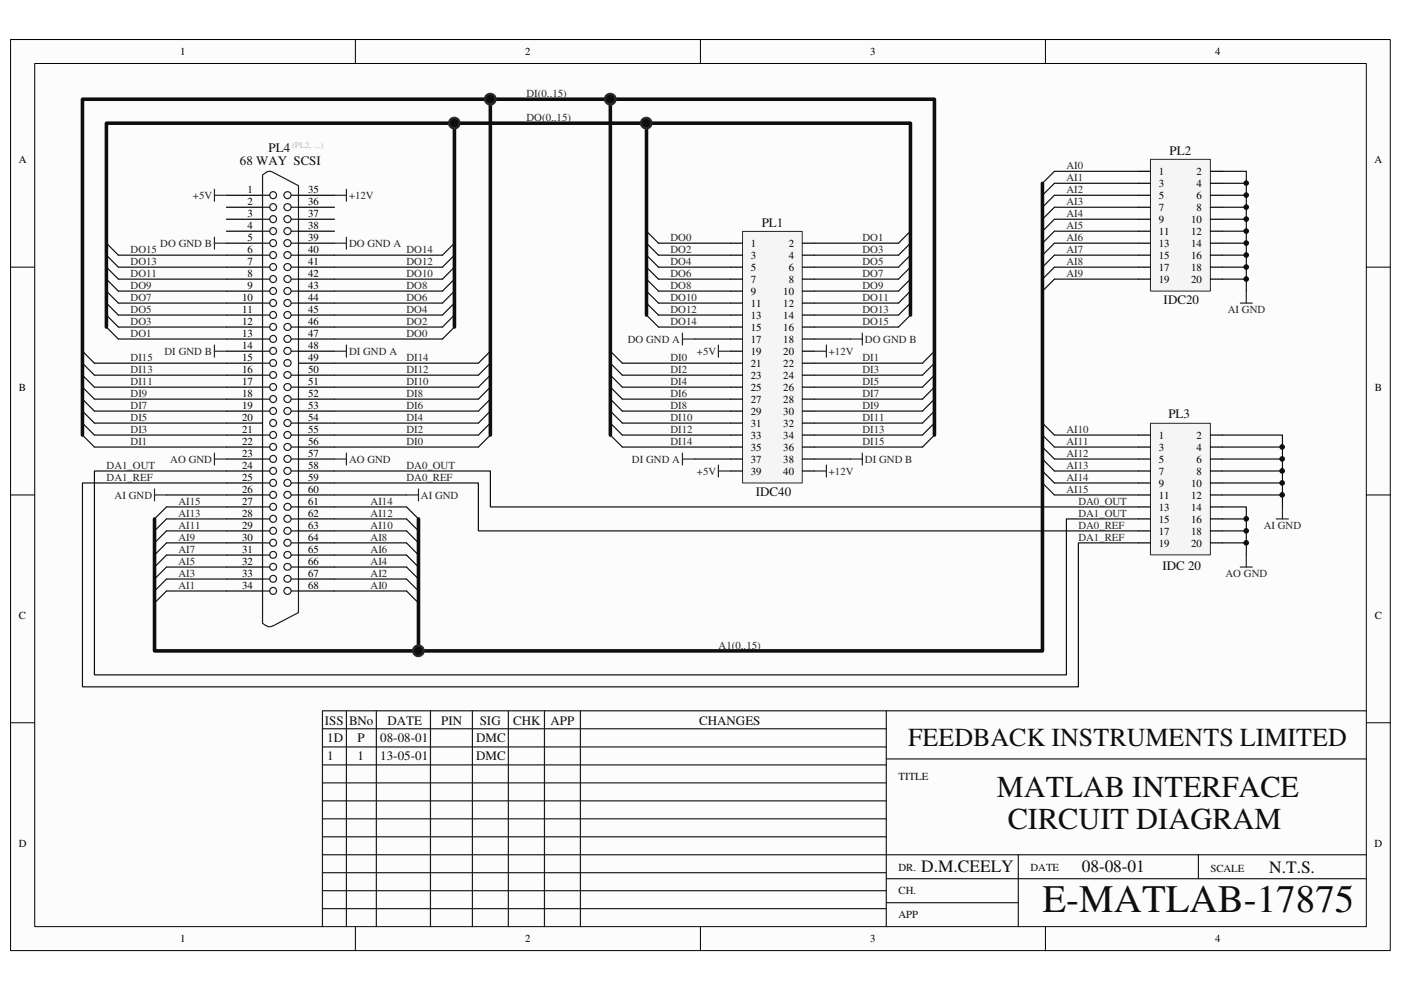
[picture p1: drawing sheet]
<svg xmlns="http://www.w3.org/2000/svg" width="297mm" height="210mm" viewBox="0 0 297 210" stroke-linecap="round" stroke-linejoin="round" font-family="sans-serif">
<path d="M2.3 8.4h292.5v193.1h-292.5z" fill="#fcfcfc"/>
<path d="M2.2 8.4h292.6v193.1h-292.6z" fill="none" stroke="#000" stroke-width=".21"/>
<path d="M7.4 13.5h282.3v183h-282.3z" fill="#fcfcfc"/>
<g fill="none" stroke="#000" stroke-width=".21">
<path d="M7.4 13.5h282.3v183h-282.3zM75.3 8.3v5.1M148.5 8.3v5.1M221.7 8.3v5.1M2.2 56.6h5.1M289.7 56.6h5.1M2.2 104.9h5.1M289.7 104.9h5.1M2.2 153.2h5.1M289.7 153.2h5.1M75.3 196.5v5.1M148.5 196.5v5.1"/>
<path d="M221.7 196.5v5.1"/>
</g>
<g fill="none" stroke="#1c1c1c" stroke-width=".25">
<path d="M56.4 36.5l.7-.2 .6 .1 5.6 3v90.5l-5.3 2.8M56.4 36.6l-.7 .5v95.1l.7 .5M55.7 59.2h1.5M55.7 56.6h1.5M55.7 54.1h1.5M55.7 51.6h1.5M55.7 49h1.5M55.7 46.5h1.5M55.7 43.9h1.5M55.7 41.4h1.5M61.8 59.2h1.5M61.8 56.6h1.5"/>
<path d="M61.8 54.1h1.5M61.8 51.6h1.5M61.8 49h1.5M61.8 46.5h1.5M61.8 43.9h1.5M61.8 41.4h1.5M55.7 79.5h1.5M55.7 77h1.5M55.7 74.5h1.5M55.7 71.9h1.5M55.7 69.3h1.5M55.7 66.8h1.5"/>
<path d="M55.7 64.3h1.5M55.7 61.7h1.5M61.8 79.5h1.5M61.8 74.5h1.5M61.8 71.9h1.5M61.8 69.3h1.5M61.8 66.8h1.5M61.8 64.3h1.5M61.8 61.7h1.5M55.7 87.2h1.5M55.7 84.6h1.5M55.7 82.1h1.5"/>
<path d="M55.7 99.9h1.5M55.7 97.3h1.5M55.7 94.8h1.5M55.7 92.2h1.5M61.8 87.2h1.5M61.8 84.6h1.5M61.8 82.1h1.5M61.8 99.9h1.5M61.8 97.3h1.5M61.8 94.8h1.5M61.8 92.2h1.5M61.8 89.7h1.5"/>
<path d="M55.7 117.7h1.5M55.7 115.1h1.5M55.7 112.6h1.5M55.7 110h1.5M55.7 107.5h1.5M55.7 104.9h1.5M55.7 102.4h1.5M61.8 117.7h1.5M61.8 115.1h1.5M61.8 112.6h1.5M61.8 110h1.5M61.8 107.5h1.5"/>
<path d="M61.8 104.9h1.5M61.8 102.4h1.5M55.7 125.3h1.5M55.7 122.8h1.5M55.7 120.2h1.5M56.4 132.6l.7 .3 .8-.3M61.8 125.3h1.5M61.8 122.8h1.5M61.8 120.2h1.5M68.4 158.4h119.5M68.4 154.5h119.5M73.4 150.7v45.8"/>
<path d="M79.8 150.7v45.8M91.3 150.7v45.8M100.2 150.7v45.8M107.8 150.7v45.8M115.4 150.7v45.8M123.1 150.7v45.8M187.9 150.7h-119.5v45.8M289.7 150.7h-101.8v45.8M68.4 177.4h119.5M68.4 173.6h119.5M68.4 169.8h119.5M68.4 166h119.5"/>
<path d="M68.4 162.2h119.5M187.9 160.9h101.8M68.4 181.2h221.3M68.4 185h119.5M68.4 188.8h119.5M68.4 192.7h119.5M187.9 186.3h101.8M187.9 191.4h28M215.9 181.2v15.3M254.1 181.2v5.1"/>
<circle cx="57.9" cy="59.2" r=".73"/>
<circle cx="57.9" cy="41.4" r=".73"/>
<circle cx="57.9" cy="46.5" r=".73"/>
<circle cx="57.9" cy="43.9" r=".73"/>
<circle cx="57.9" cy="51.5" r=".73"/>
<circle cx="57.9" cy="54.1" r=".73"/>
<circle cx="57.9" cy="49" r=".73"/>
<circle cx="57.9" cy="56.6" r=".73"/>
<circle cx="61" cy="59.2" r=".75"/>
<circle cx="61" cy="51.5" r=".75"/>
<circle cx="61" cy="56.6" r=".75"/>
<circle cx="61" cy="49" r=".75"/>
<circle cx="61" cy="41.4" r=".75"/>
<circle cx="61" cy="46.5" r=".75"/>
<circle cx="61" cy="43.9" r=".75"/>
<circle cx="61" cy="54.1" r=".75"/>
<circle cx="57.9" cy="74.4" r=".74"/>
<circle cx="57.9" cy="64.2" r=".73"/>
<circle cx="57.9" cy="66.8" r=".73"/>
<circle cx="57.9" cy="69.3" r=".73"/>
<circle cx="57.9" cy="71.9" r=".73"/>
<circle cx="57.9" cy="61.7" r=".73"/>
<circle cx="57.9" cy="77" r=".73"/>
<circle cx="57.9" cy="79.5" r=".73"/>
<circle cx="61" cy="74.4" r=".76"/>
<circle cx="61" cy="61.7" r=".75"/>
<circle cx="61" cy="71.9" r=".75"/>
<circle cx="61" cy="64.2" r=".75"/>
<circle cx="61" cy="69.3" r=".75"/>
<circle cx="61" cy="66.8" r=".75"/>
<circle cx="61" cy="79.5" r=".75"/>
<circle cx="61" cy="77" r=".75"/>
<circle cx="57.9" cy="82.1" r=".73"/>
<circle cx="57.9" cy="87.1" r=".73"/>
<circle cx="57.9" cy="92.2" r=".73"/>
<circle cx="57.9" cy="97.3" r=".73"/>
<circle cx="57.9" cy="84.6" r=".73"/>
<circle cx="57.9" cy="94.8" r=".73"/>
<circle cx="57.9" cy="89.7" r=".73"/>
<circle cx="57.9" cy="99.8" r=".73"/>
<circle cx="61" cy="82.1" r=".75"/>
<circle cx="61" cy="99.8" r=".75"/>
<circle cx="61" cy="87.1" r=".75"/>
<circle cx="61" cy="89.7" r=".75"/>
<circle cx="61" cy="97.3" r=".75"/>
<circle cx="61" cy="92.2" r=".75"/>
<circle cx="61" cy="84.6" r=".75"/>
<circle cx="61" cy="94.8" r=".75"/>
<circle cx="57.9" cy="110" r=".73"/>
<circle cx="57.9" cy="102.4" r=".73"/>
<circle cx="57.9" cy="104.9" r=".73"/>
<circle cx="57.9" cy="107.5" r=".73"/>
<circle cx="57.9" cy="115.1" r=".73"/>
<circle cx="57.9" cy="112.5" r=".73"/>
<circle cx="57.9" cy="117.6" r=".73"/>
<circle cx="61" cy="115.1" r=".75"/>
<circle cx="61" cy="112.6" r=".75"/>
<circle cx="61" cy="110" r=".75"/>
<circle cx="61" cy="104.9" r=".75"/>
<circle cx="61" cy="102.4" r=".75"/>
<circle cx="61" cy="107.5" r=".75"/>
<circle cx="61" cy="117.7" r=".75"/>
<circle cx="57.9" cy="125.3" r=".73"/>
<circle cx="57.9" cy="122.7" r=".73"/>
<circle cx="57.9" cy="120.2" r=".73"/>
<circle cx="61" cy="125.3" r=".75"/>
<circle cx="61" cy="122.7" r=".75"/>
<circle cx="61" cy="120.2" r=".75"/>
</g>
<g fill="none" stroke="#000" stroke-width=".25">
<path d="M48 41.4h7.7M48 43.9h7.7M48 46.5h7.7M48 49h7.7M48 51.6h7.7M48 54.1h7.7M48 56.6h7.7M48 59.2h7.7M63.3 41.4h7.6M63.3 43.9h7.6M63.3 46.5h7.6M63.3 49h7.6"/>
<path d="M63.3 51.6h7.6M63.3 54.1h7.6M63.3 56.6h7.6M63.3 59.2h7.6M48 61.7h7.7M48 64.3h7.7M48 66.8h7.7M48 69.3h7.7M48 71.9h7.7M48 74.5h7.7M48 77h7.7M48 79.5h7.7"/>
<path d="M63.3 61.7h7.6M63.3 64.3h7.6M63.3 66.8h7.6M63.3 69.3h7.6M63.3 71.9h7.6M63.3 74.5h7.6M63.3 77h7.6M63.3 79.5h7.6M48 82.1h7.7M48 84.6h7.7M48 87.2h7.7M48 89.7h7.7"/>
<path d="M48 92.2h7.7M48 94.8h7.7M48 97.3h7.7M48 99.9h7.7M63.3 82.1h7.6M63.3 84.6h7.6M63.3 87.2h7.6M63.3 89.7h7.6M63.3 92.2h7.6M63.3 94.8h7.6M63.3 97.3h7.6M63.3 99.9h7.6"/>
<path d="M48 102.4h7.7M48 104.9h7.7M48 107.5h7.7M48 110h7.7M48 112.6h7.7M48 115.1h7.7M48 117.7h7.7M63.3 102.4h7.6M63.3 104.9h7.6M63.3 107.5h7.6M63.3 110h7.6M63.3 112.6h7.6"/>
<path d="M63.3 115.1h7.6M63.3 117.7h7.6M48 120.2h7.7M48 122.8h7.7M48 125.3h7.7M63.3 120.2h7.6M63.3 122.8h7.6M63.3 125.3h7.6"/>
</g>
<path d="M157.5 49.1h12.6v53.3h-12.6z" fill="#f5f5f5"/>
<path d="M157.4 49.1h12.7v53.3h-12.7z" fill="none" stroke="#262626" stroke-width=".21"/>
<g fill="none" stroke="#000" stroke-width=".25">
<path d="M154.9 51.6h2.5M154.9 54.1h2.5M154.9 56.6h2.5M154.9 59.2h2.5M170.1 51.6h2.6M170.1 54.1h2.6M170.1 56.6h2.6M170.1 59.2h2.6M154.9 61.7h2.5M154.9 64.3h2.5M154.9 66.8h2.5M154.9 69.3h2.5"/>
<path d="M154.9 71.9h2.5M154.9 74.5h2.5M154.9 77h2.5M154.9 79.5h2.5M170.1 61.7h2.6M170.1 64.3h2.6M170.1 66.8h2.6M170.1 69.3h2.6M170.1 71.9h2.6M170.1 74.5h2.6M170.1 77h2.6M170.1 79.5h2.6"/>
<path d="M154.9 82.1h2.5M154.9 84.6h2.5M154.9 87.2h2.5M154.9 89.7h2.5M154.9 92.2h2.5M154.9 94.8h2.5M154.9 97.3h2.5M154.9 99.9h2.5M170.1 82.1h2.6M170.1 84.6h2.6M170.1 87.2h2.6M170.1 89.7h2.6"/>
<path d="M170.1 92.2h2.6M170.1 94.8h2.6M170.1 97.3h2.6M170.1 99.9h2.6"/>
</g>
<path d="M244 89.8h12.6v27.8h-12.6z" fill="#f5f5f5"/>
<path d="M243.9 89.7h12.7v27.9h-12.7z" fill="none" stroke="#262626" stroke-width=".21"/>
<g fill="none" stroke="#000" stroke-width=".25">
<path d="M241.3 92.2h2.6M241.3 94.8h2.6M241.3 97.3h2.6M241.3 99.9h2.6M256.6 92.2h2.6M256.6 94.8h2.6M256.6 97.3h2.6M256.6 99.9h2.6M241.3 102.4h2.6M241.3 104.9h2.6M241.3 107.5h2.6M241.3 110h2.6"/>
<path d="M241.3 112.6h2.6M241.3 115.1h2.6M256.6 102.4h2.6M256.6 104.9h2.6M256.6 107.5h2.6M256.6 110h2.6M256.6 112.6h2.6M256.6 115.1h2.6"/>
</g>
<path d="M244 33.8h12.6v27.9h-12.6z" fill="#f5f5f5"/>
<path d="M243.9 33.8h12.7v27.9h-12.7z" fill="none" stroke="#262626" stroke-width=".21"/>
<g fill="none" stroke="#000" stroke-width=".25">
<path d="M241.3 36.3h2.6M241.3 38.9h2.6M256.6 36.3h2.6M256.6 38.9h2.6M241.3 41.4h2.6M241.3 43.9h2.6M241.3 46.5h2.6M241.3 49h2.6M241.3 51.6h2.6M241.3 54.1h2.6M241.3 56.6h2.6M241.3 59.2h2.6"/>
<path d="M256.6 41.4h2.6M256.6 43.9h2.6M256.6 46.5h2.6M256.6 49h2.6M256.6 51.6h2.6M256.6 54.1h2.6M256.6 56.6h2.6M256.6 59.2h2.6"/>
</g>
<g fill="none" stroke="#0e0e0e" stroke-width=".25">
<path d="M137.1 49l2.5 2.6h15.3M137.1 51.6l2.5 2.5h15.3M137.1 54.1l2.5 2.5h15.3M137.1 56.6l2.5 2.6h15.3M137.1 59.2l2.5 2.5h15.3M193 49l-2.5 2.6h-17.8M193 51.6l-2.5 2.5h-17.8M193 54.1l-2.5 2.5h-17.8M193 56.6l-2.5 2.6h-17.8M193 59.2l-2.5 2.5h-17.8M129.4 74.5l2.5 2.5h23M129.4 77l2.5 2.5h23"/>
<path d="M129.4 79.5l2.5 2.6h23M137.1 61.7l2.5 2.6h15.3M137.1 64.3l2.5 2.5h15.3M137.1 66.8l2.5 2.5h15.3M147.2 71.9h7.7M172.7 71.9h7.6M172.7 77h22.9M172.7 79.5h22.9M193 61.7l-2.5 2.6h-17.8M193 64.3l-2.5 2.5h-17.8M193 66.8l-2.5 2.5h-17.8M129.4 82.1l2.5 2.5h23"/>
<path d="M129.4 84.6l2.5 2.6h23M129.4 87.2l2.5 2.5h23M129.4 89.7l2.5 2.5h23M129.4 92.2l2.5 2.6h23M147.2 97.3h7.7M172.7 82.1h22.9M172.7 84.6h22.9M172.7 87.2h22.9M172.7 89.7h22.9M172.7 92.2h22.9M172.7 94.8h22.9M172.7 97.3h7.6"/>
</g>
<g fill="none" stroke="#262626" stroke-width=".25">
<path d="M144.7 70.6v2.6M144.7 71.9h2.5M152.3 73.2v2.5M152.3 74.5h2.6M172.7 74.5h2.5M175.2 73.2v2.5M180.3 71.9h2.5M182.8 70.6v2.6M144.7 96.1v2.5M144.7 97.3h2.5M152.3 98.6v2.5M152.3 99.9h2.6"/>
<path d="M172.7 99.9h2.5M175.2 98.6v2.5M180.3 97.3h2.5M182.8 96.1v2.5"/>
</g>
<path d="M137.1 26.1v40.7" fill="none" stroke="#0e0e0e" stroke-width=".76"/>
<circle cx="137" cy="26.1" r=".74" fill="#0e0e0e"/>
<circle cx="137" cy="26.1" r=".74" fill="none" stroke="#0e0e0e" stroke-width=".21"/>
<g fill="none" stroke="#0e0e0e" stroke-width=".25">
<path d="M241.3 36.3h-17.7l-2.6 2.6M241.3 38.9h-17.7l-2.6 2.5M259.2 36.3h5v25.4M259.2 38.9h5M241.3 41.4h-17.7l-2.6 2.5M241.3 43.9h-17.7l-2.6 2.6M241.3 46.5h-17.7l-2.6 2.5M241.3 49h-17.7l-2.6 2.6M241.3 51.6h-17.7l-2.6 2.5M241.3 54.1h-17.7l-2.6 2.5M241.3 56.6h-17.7l-2.6 2.6M241.3 59.2h-17.7l-2.6 2.5"/>
<path d="M223.6 92.2h17.7M223.6 94.8h17.7M223.6 97.3h17.7M223.6 99.9h17.7M223.6 102.4h17.7M223.6 104.9h17.7"/>
</g>
<g fill="none" stroke="#262626" stroke-width=".25">
<path d="M45.5 51.6h2.5M45.5 40.1v2.6M45.5 50.3v2.5M45.5 41.4h2.5M70.9 51.6h2.5M70.9 41.4h2.5M73.4 40.1v2.6M73.4 50.3v2.5M45.5 73.2v2.5M45.5 74.5h2.5M70.9 74.5h2.5M73.4 73.2v2.5"/>
<path d="M263 64.3h2.5M264.2 61.7v2.6"/>
</g>
<circle cx="264.2" cy="38.8" r=".48" fill="#0e0e0e"/>
<circle cx="264.2" cy="38.8" r=".48" fill="none" stroke="#0e0e0e" stroke-width=".21"/>
<path d="M259.2 41.4h5" fill="none" stroke="#0e0e0e" stroke-width=".25"/>
<circle cx="264.2" cy="41.4" r=".48" fill="#0e0e0e"/>
<circle cx="264.2" cy="41.4" r=".48" fill="none" stroke="#0e0e0e" stroke-width=".21"/>
<path d="M259.2 43.9h5" fill="none" stroke="#0e0e0e" stroke-width=".25"/>
<circle cx="264.2" cy="43.9" r=".48" fill="#0e0e0e"/>
<circle cx="264.2" cy="43.9" r=".48" fill="none" stroke="#0e0e0e" stroke-width=".21"/>
<path d="M259.2 46.5h5" fill="none" stroke="#0e0e0e" stroke-width=".25"/>
<circle cx="264.2" cy="46.5" r=".49" fill="#0e0e0e"/>
<circle cx="264.2" cy="46.5" r=".49" fill="none" stroke="#0e0e0e" stroke-width=".21"/>
<path d="M259.2 49h5" fill="none" stroke="#0e0e0e" stroke-width=".25"/>
<circle cx="264.2" cy="49" r=".49" fill="#0e0e0e"/>
<circle cx="264.2" cy="49" r=".49" fill="none" stroke="#0e0e0e" stroke-width=".21"/>
<path d="M259.2 51.6h5" fill="none" stroke="#0e0e0e" stroke-width=".25"/>
<circle cx="264.2" cy="51.5" r=".49" fill="#0e0e0e"/>
<circle cx="264.2" cy="51.5" r=".49" fill="none" stroke="#0e0e0e" stroke-width=".21"/>
<path d="M259.2 54.1h5" fill="none" stroke="#0e0e0e" stroke-width=".25"/>
<circle cx="264.2" cy="54.1" r=".49" fill="#0e0e0e"/>
<circle cx="264.2" cy="54.1" r=".49" fill="none" stroke="#0e0e0e" stroke-width=".21"/>
<path d="M259.2 56.6h5" fill="none" stroke="#0e0e0e" stroke-width=".25"/>
<circle cx="264.2" cy="56.6" r=".49" fill="#0e0e0e"/>
<circle cx="264.2" cy="56.6" r=".49" fill="none" stroke="#0e0e0e" stroke-width=".21"/>
<path d="M259.2 59.2h5" fill="none" stroke="#0e0e0e" stroke-width=".25"/>
<circle cx="264.2" cy="59.2" r=".49" fill="#0e0e0e"/>
<circle cx="264.2" cy="59.2" r=".49" fill="none" stroke="#0e0e0e" stroke-width=".21"/>
<path d="M259.2 107.5h5v10.2M259.2 115.1h5" fill="none" stroke="#0e0e0e" stroke-width=".25"/>
<path d="M264.2 117.7v2.5M263 120.2h2.5" fill="none" stroke="#262626" stroke-width=".25"/>
<circle cx="264.2" cy="115.1" r=".48" fill="#0e0e0e"/>
<circle cx="264.2" cy="115.1" r=".48" fill="none" stroke="#0e0e0e" stroke-width=".21"/>
<path d="M259.2 94.8h12.7" fill="none" stroke="#0e0e0e" stroke-width=".25"/>
<circle cx="271.8" cy="94.8" r=".49" fill="#0e0e0e"/>
<circle cx="271.8" cy="94.8" r=".49" fill="none" stroke="#0e0e0e" stroke-width=".21"/>
<path d="M259.2 97.3h12.7" fill="none" stroke="#0e0e0e" stroke-width=".25"/>
<circle cx="271.8" cy="97.3" r=".49" fill="#0e0e0e"/>
<circle cx="271.8" cy="97.3" r=".49" fill="none" stroke="#0e0e0e" stroke-width=".21"/>
<path d="M259.2 99.9h12.7" fill="none" stroke="#0e0e0e" stroke-width=".25"/>
<circle cx="271.8" cy="99.8" r=".49" fill="#0e0e0e"/>
<circle cx="271.8" cy="99.8" r=".49" fill="none" stroke="#0e0e0e" stroke-width=".21"/>
<path d="M259.2 102.4h12.7" fill="none" stroke="#0e0e0e" stroke-width=".25"/>
<circle cx="271.8" cy="102.4" r=".49" fill="#0e0e0e"/>
<circle cx="271.8" cy="102.4" r=".49" fill="none" stroke="#0e0e0e" stroke-width=".21"/>
<path d="M259.2 104.9h12.7" fill="none" stroke="#0e0e0e" stroke-width=".25"/>
<circle cx="271.8" cy="104.9" r=".49" fill="#0e0e0e"/>
<circle cx="271.8" cy="104.9" r=".49" fill="none" stroke="#0e0e0e" stroke-width=".21"/>
<path d="M259.2 110h5" fill="none" stroke="#0e0e0e" stroke-width=".25"/>
<circle cx="264.2" cy="110" r=".49" fill="#0e0e0e"/>
<circle cx="264.2" cy="110" r=".49" fill="none" stroke="#0e0e0e" stroke-width=".21"/>
<path d="M259.2 112.6h5" fill="none" stroke="#0e0e0e" stroke-width=".25"/>
<circle cx="264.2" cy="112.5" r=".48" fill="#0e0e0e"/>
<circle cx="264.2" cy="112.5" r=".48" fill="none" stroke="#0e0e0e" stroke-width=".21"/>
<g fill="none" stroke="#0e0e0e" stroke-width=".25">
<path d="M22.6 51.6l2.5 2.5h22.9M22.6 54.1l2.5 2.5h22.9M22.6 56.6l2.5 2.6h22.9M22.6 59.2l2.5 2.5h22.9M96.3 51.6l-2.5 2.5h-22.9M96.3 54.1l-2.5 2.5h-22.9M96.3 56.6l-2.5 2.6h-22.9M96.3 59.2l-2.5 2.5h-22.9M17.5 74.5l2.5 2.5h28M17.5 77l2.5 2.5h28M17.5 79.5l2.5 2.6h28M22.6 61.7l2.5 2.6h22.9"/>
<path d="M22.6 64.3l2.5 2.5h22.9M22.6 66.8l2.5 2.5h22.9M22.6 69.3l2.5 2.6h22.9M96.3 61.7l-2.5 2.6h-22.9M96.3 64.3l-2.5 2.5h-22.9M96.3 66.8l-2.5 2.5h-22.9M96.3 69.3l-2.5 2.6h-22.9M104 74.5l-2.6 2.5h-30.5M104 77l-2.6 2.5h-30.5M104 79.5l-2.6 2.6h-30.5M17.5 82.1l2.5 2.5h28M17.5 84.6l2.5 2.6h28"/>
<path d="M17.5 87.2l2.5 2.5h28M17.5 89.7l2.5 2.5h28M17.5 92.2l2.5 2.6h28M104 82.1l-2.6 2.5h-30.5M104 84.6l-2.6 2.6h-30.5M104 87.2l-2.6 2.5h-30.5M104 89.7l-2.6 2.5h-30.5M104 92.2l-2.6 2.6h-30.5M221 89.7l2.6 2.5M221 92.2l2.6 2.6M221 94.8l2.6 2.5M221 97.3l2.6 2.6"/>
<path d="M221 99.9l2.6 2.5M221 102.4l2.6 2.5"/>
</g>
<path d="M45.5 97.3h2.5M45.5 96.1v2.5M70.9 97.3h2.5M73.4 96.1v2.5" fill="none" stroke="#262626" stroke-width=".25"/>
<path d="M96.3 26.1v43.2" fill="none" stroke="#0e0e0e" stroke-width=".76"/>
<circle cx="96.3" cy="26.1" r=".75" fill="#0e0e0e"/>
<circle cx="96.3" cy="26.1" r=".75" fill="none" stroke="#0e0e0e" stroke-width=".21"/>
<path d="M193 66.8v-40.7h-170.4v43.2" fill="none" stroke="#0e0e0e" stroke-width=".76"/>
<circle cx="96.3" cy="26.1" r="1.25" fill="#262626"/>
<circle cx="96.3" cy="26.1" r="1.25" fill="none" stroke="#262626" stroke-width=".21"/>
<circle cx="96.3" cy="26.1" r=".75" fill="#0e0e0e"/>
<circle cx="96.3" cy="26.1" r=".75" fill="none" stroke="#0e0e0e" stroke-width=".21"/>
<circle cx="137" cy="26.1" r="1.24" fill="#262626"/>
<circle cx="137" cy="26.1" r="1.24" fill="none" stroke="#262626" stroke-width=".21"/>
<circle cx="137" cy="26.1" r=".74" fill="#0e0e0e"/>
<circle cx="137" cy="26.1" r=".74" fill="none" stroke="#0e0e0e" stroke-width=".21"/>
<path d="M104 21v71.2M221 38.9v99.1h-188.2v-28M17.5 92.2v-71.2h180.6v71.2" fill="none" stroke="#0e0e0e" stroke-width=".76"/>
<path d="M198.1 74.5l-2.5 2.5M198.1 77l-2.5 2.5M198.1 79.5l-2.5 2.6M198.1 82.1l-2.5 2.5M198.1 84.6l-2.5 2.6M198.1 87.2l-2.5 2.5M198.1 89.7l-2.5 2.5M198.1 92.2l-2.5 2.6" fill="none" stroke="#0e0e0e" stroke-width=".25"/>
<circle cx="103.9" cy="21" r=".74" fill="#0e0e0e"/>
<circle cx="103.9" cy="21" r=".74" fill="none" stroke="#0e0e0e" stroke-width=".21"/>
<circle cx="103.9" cy="21" r="1.25" fill="#262626"/>
<circle cx="103.9" cy="21" r="1.25" fill="none" stroke="#262626" stroke-width=".21"/>
<circle cx="103.9" cy="21" r=".74" fill="#0e0e0e"/>
<circle cx="103.9" cy="21" r=".74" fill="none" stroke="#0e0e0e" stroke-width=".21"/>
<path d="M129.4 21v71.2" fill="none" stroke="#0e0e0e" stroke-width=".76"/>
<circle cx="129.4" cy="21" r=".74" fill="#0e0e0e"/>
<circle cx="129.4" cy="21" r=".74" fill="none" stroke="#0e0e0e" stroke-width=".21"/>
<circle cx="129.4" cy="21" r="1.25" fill="#262626"/>
<circle cx="129.4" cy="21" r="1.25" fill="none" stroke="#262626" stroke-width=".21"/>
<circle cx="129.4" cy="21" r=".74" fill="#0e0e0e"/>
<circle cx="129.4" cy="21" r=".74" fill="none" stroke="#0e0e0e" stroke-width=".21"/>
<path d="M48 99.9h-28v43.2h206.1v-33.1h15.2M70.9 99.9h33.1v7.6h137.3M70.9 102.4h30.5v10.2h139.9M70.9 107.5h15.3l2.5 2.5M70.9 110h15.3l2.5 2.6M70.9 112.6h15.3l2.5 2.5M70.9 115.1h15.3l2.5 2.6M70.9 117.7h15.3l2.5 2.5M70.9 120.2h15.3l2.5 2.6M70.9 122.8h15.3l2.5 2.5M70.9 125.3h15.3l2.5 2.5" fill="none" stroke="#0e0e0e" stroke-width=".25"/>
<path d="M88.7 110v28" fill="none" stroke="#0e0e0e" stroke-width=".76"/>
<circle cx="88.7" cy="138" r=".75" fill="#0e0e0e"/>
<circle cx="88.7" cy="138" r=".75" fill="none" stroke="#0e0e0e" stroke-width=".21"/>
<circle cx="88.7" cy="138" r="1.25" fill="#262626"/>
<circle cx="88.7" cy="138" r="1.25" fill="none" stroke="#262626" stroke-width=".21"/>
<circle cx="88.7" cy="138" r=".75" fill="#0e0e0e"/>
<circle cx="88.7" cy="138" r=".75" fill="none" stroke="#0e0e0e" stroke-width=".21"/>
<path d="M259.2 92.2h12.7v15.3M35.3 104.9h12.7M48 102.4h-30.5v43.2h211.1v-30.5h12.7M48 112.6h-12.7l-2.5 2.5M48 115.1h-12.7l-2.5 2.6M48 117.7h-12.7l-2.5 2.5M48 107.5h-12.7l-2.5 2.5M48 110h-12.7l-2.5 2.6M70.9 104.9h15.3M48 120.2h-12.7l-2.5 2.6M48 122.8h-12.7l-2.5 2.5M48 125.3h-12.7l-2.5 2.5" fill="none" stroke="#0e0e0e" stroke-width=".25"/>
<path d="M32.8 104.9h2.5M32.8 103.7v2.5M86.2 104.9h2.5M88.7 103.7v2.5M270.6 110h2.6M271.9 107.5v2.5" fill="none" stroke="#262626" stroke-width=".25"/>
<text font-size="8.3" fill="#0e0e0e" x="221" y="193.5">E-MATLAB-17875</text>
<g font-size="6.4" fill="#0e0e0e">
<text x="211.4" y="168.9">MATLAB INTERFACE</text>
<text x="213.7" y="175.8">CIRCUIT DIAGRAM</text>
</g>
<text font-size="5.5" fill="#0e0e0e" x="192.5" y="158.2">FEEDBACK INSTRUMENTS LIMITED</text>
<g font-size="3.7" fill="#0e0e0e">
<text x="195.3" y="184.8">D.M.CEELY</text>
<text x="229.4" y="184.8">08-08-01</text>
<text x="269.1" y="185">N.T.S.</text>
</g>
<g font-size="2.8" fill="#0e0e0e">
<text x="50.8" y="35">68 WAY SCSI</text>
<text x="56.9" y="32.2">PL4</text>
<text x="248" y="32.9">PL2</text>
<text x="161.5" y="48.2">PL1</text>
<text x="246.7" y="64.5">IDC20</text>
<text x="247.7" y="88.6">PL3</text>
<text x="160.2" y="105.2">IDC40</text>
<text x="246.5" y="120.9">IDC 20</text>
<text x="68.9" y="153.7">ISS</text>
<text x="74" y="153.7">BNo</text>
<text x="82.1" y="153.7">DATE</text>
<text x="93.6" y="153.7">PIN</text>
<text x="101.7" y="153.7">SIG</text>
<text x="108.8" y="153.7">CHK</text>
<text x="116.7" y="153.7">APP</text>
<text x="148.2" y="153.7">CHANGES</text>
<text x="69.4" y="157.3">1D</text>
<text x="69.4" y="161.1">1</text>
<text x="75.8" y="157.3">P</text>
<text x="75.8" y="161.1">1</text>
<text x="80.6" y="157.3">08-08-01</text>
<text x="80.6" y="161.1">13-05-01</text>
<text x="101" y="157.3">DMC</text>
<text x="101" y="161.1">DMC</text>
</g>
<g font-size="2.3">
<text x="38.2" y="11.7">1</text>
<text x="111.4" y="11.7">2</text>
<text x="184.5" y="11.7">3</text>
<text x="257.6" y="11.7">4</text>
<text x="4" y="34.5">A</text>
<text x="291.4" y="34.5">A</text>
<text x="52.5" y="40.9">1</text>
<text x="65.3" y="40.9">35</text>
<text x="245.7" y="37.1">1</text>
<text x="245.7" y="39.6">3</text>
<text x="253.7" y="37.1">2</text>
<text x="253.7" y="39.6">4</text>
<text x="52.5" y="43.5">2</text>
<text x="52.5" y="46">3</text>
<text x="65.3" y="43.5">36</text>
<text x="65.3" y="46">37</text>
<text x="245.7" y="42.2">5</text>
<text x="245.7" y="44.7">7</text>
<text x="245.7" y="47.3">9</text>
<text x="252.6" y="47.3">10</text>
<text x="253.7" y="42.2">6</text>
<text x="253.7" y="44.7">8</text>
<text x="52.5" y="48.6">4</text>
<text x="52.5" y="51.1">5</text>
<text x="52.5" y="53.6">6</text>
<text x="65.3" y="48.6">38</text>
<text x="65.3" y="51.1">39</text>
<text x="65.3" y="53.6">40</text>
<text x="159.2" y="52.4">1</text>
<text x="167.2" y="52.4">2</text>
<text x="245.7" y="49.8">11</text>
<text x="245.7" y="52.4">13</text>
<text x="252.6" y="49.8">12</text>
<text x="252.6" y="52.4">14</text>
<text x="52.5" y="56.2">7</text>
<text x="52.5" y="58.7">8</text>
<text x="65.3" y="56.2">41</text>
<text x="65.3" y="58.7">42</text>
<text x="159.2" y="54.9">3</text>
<text x="159.2" y="57.4">5</text>
<text x="159.2" y="60">7</text>
<text x="167.2" y="54.9">4</text>
<text x="167.2" y="57.4">6</text>
<text x="167.2" y="60">8</text>
<text x="245.7" y="54.9">15</text>
<text x="245.7" y="57.4">17</text>
<text x="245.7" y="60">19</text>
<text x="252.6" y="54.9">16</text>
<text x="252.6" y="57.4">18</text>
<text x="252.6" y="60">20</text>
<text x="51.3" y="63.8">10</text>
<text x="52.5" y="61.3">9</text>
<text x="65.3" y="61.3">43</text>
<text x="65.3" y="63.8">44</text>
<text x="159.2" y="62.5">9</text>
<text x="159.2" y="65.1">11</text>
<text x="166.1" y="62.5">10</text>
<text x="166.1" y="65.1">12</text>
<text x="51.3" y="66.3">11</text>
<text x="51.3" y="68.9">12</text>
<text x="51.3" y="71.4">13</text>
<text x="65.3" y="66.3">45</text>
<text x="65.3" y="68.9">46</text>
<text x="65.3" y="71.4">47</text>
<text x="159.2" y="67.6">13</text>
<text x="159.2" y="70.1">15</text>
<text x="166.1" y="67.6">14</text>
<text x="166.1" y="70.1">16</text>
<text x="51.3" y="74">14</text>
<text x="51.3" y="76.5">15</text>
<text x="65.3" y="74">48</text>
<text x="65.3" y="76.5">49</text>
<text x="159.2" y="72.7">17</text>
<text x="159.2" y="75.2">19</text>
<text x="159.2" y="77.8">21</text>
<text x="166.1" y="72.7">18</text>
<text x="166.1" y="75.2">20</text>
<text x="166.1" y="77.8">22</text>
<text x="4" y="82.8">B</text>
<text x="51.3" y="79">16</text>
<text x="51.3" y="81.6">17</text>
<text x="65.3" y="79">50</text>
<text x="65.3" y="81.6">51</text>
<text x="159.2" y="80.3">23</text>
<text x="159.2" y="82.8">25</text>
<text x="166.1" y="80.3">24</text>
<text x="166.1" y="82.8">26</text>
<text x="291.5" y="82.8">B</text>
<text x="51.3" y="84.1">18</text>
<text x="51.3" y="86.7">19</text>
<text x="51.3" y="89.2">20</text>
<text x="65.3" y="84.1">52</text>
<text x="65.3" y="86.7">53</text>
<text x="65.3" y="89.2">54</text>
<text x="159.2" y="85.4">27</text>
<text x="159.2" y="88">29</text>
<text x="166.1" y="85.4">28</text>
<text x="166.1" y="88">30</text>
<text x="51.3" y="91.8">21</text>
<text x="51.3" y="94.3">22</text>
<text x="65.3" y="91.8">55</text>
<text x="65.3" y="94.3">56</text>
<text x="159.2" y="90.5">31</text>
<text x="159.2" y="93">33</text>
<text x="159.2" y="95.6">35</text>
<text x="166.1" y="90.5">32</text>
<text x="166.1" y="93">34</text>
<text x="166.1" y="95.6">36</text>
<text x="245.7" y="93">1</text>
<text x="245.7" y="95.6">3</text>
<text x="253.7" y="93">2</text>
<text x="253.7" y="95.6">4</text>
<text x="51.3" y="96.9">23</text>
<text x="51.3" y="99.4">24</text>
<text x="51.3" y="101.9">25</text>
<text x="65.3" y="96.9">57</text>
<text x="65.3" y="99.4">58</text>
<text x="65.3" y="101.9">59</text>
<text x="159.2" y="98.1">37</text>
<text x="159.2" y="100.7">39</text>
<text x="166.1" y="98.1">38</text>
<text x="166.1" y="100.7">40</text>
<text x="245.7" y="98.1">5</text>
<text x="245.7" y="100.7">7</text>
<text x="253.7" y="98.1">6</text>
<text x="253.7" y="100.7">8</text>
<text x="51.3" y="104.5">26</text>
<text x="51.3" y="107">27</text>
<text x="65.3" y="104.5">60</text>
<text x="65.3" y="107">61</text>
<text x="245.7" y="103.2">9</text>
<text x="245.7" y="105.7">11</text>
<text x="252.6" y="103.2">10</text>
<text x="252.6" y="105.7">12</text>
<text x="51.3" y="109.6">28</text>
<text x="51.3" y="112.1">29</text>
<text x="65.3" y="109.6">62</text>
<text x="65.3" y="112.1">63</text>
<text x="245.7" y="108.3">13</text>
<text x="245.7" y="110.8">15</text>
<text x="245.7" y="113.4">17</text>
<text x="252.6" y="108.3">14</text>
<text x="252.6" y="110.8">16</text>
<text x="252.6" y="113.4">18</text>
<text x="51.3" y="114.6">30</text>
<text x="51.3" y="117.2">31</text>
<text x="51.3" y="119.7">32</text>
<text x="65.3" y="114.6">64</text>
<text x="65.3" y="117.2">65</text>
<text x="65.3" y="119.7">66</text>
<text x="245.7" y="115.9">19</text>
<text x="252.6" y="115.9">20</text>
<text x="51.3" y="122.3">33</text>
<text x="51.3" y="124.8">34</text>
<text x="65.3" y="122.3">67</text>
<text x="65.3" y="124.8">68</text>
<text x="4" y="131.2">C</text>
<text x="291.5" y="131.2">C</text>
<text x="4" y="179.5">D</text>
<text x="291.4" y="179.5">D</text>
<text x="38.2" y="199.8">1</text>
<text x="111.4" y="199.8">2</text>
<text x="184.5" y="199.8">3</text>
<text x="257.6" y="199.8">4</text>
</g>
<g font-size="2.3" fill="#262626">
<text x="111.6" y="20.6">DI(0..15)</text>
<text x="111.6" y="25.7">DO(0..15)</text>
<text x="226.1" y="35.8">AI0</text>
<text x="226.1" y="38.4">AI1</text>
<text x="226.1" y="40.9">AI2</text>
<text x="40.9" y="42.2">+5V</text>
<text x="74" y="42.2">+12V</text>
<text x="226.1" y="43.5">AI3</text>
<text x="226.1" y="46">AI4</text>
<text x="27.7" y="53.6">DO15</text>
<text x="34" y="52.4">DO GND B</text>
<text x="74" y="52.4">DO GND A</text>
<text x="86.2" y="53.6">DO14</text>
<text x="142.2" y="51.1">DO0</text>
<text x="142.2" y="53.6">DO2</text>
<text x="182.9" y="51.1">DO1</text>
<text x="182.9" y="53.6">DO3</text>
<text x="226.1" y="48.6">AI5</text>
<text x="226.1" y="51.1">AI6</text>
<text x="226.1" y="53.6">AI7</text>
<text x="27.7" y="58.7">DO11</text>
<text x="27.7" y="56.2">DO13</text>
<text x="86.2" y="58.7">DO10</text>
<text x="86.2" y="56.2">DO12</text>
<text x="142.2" y="56.2">DO4</text>
<text x="142.2" y="58.7">DO6</text>
<text x="182.9" y="56.2">DO5</text>
<text x="182.9" y="58.7">DO7</text>
<text x="226.1" y="56.2">AI8</text>
<text x="226.1" y="58.7">AI9</text>
<text x="27.7" y="63.8">DO7</text>
<text x="27.7" y="61.3">DO9</text>
<text x="86.2" y="63.8">DO6</text>
<text x="86.2" y="61.3">DO8</text>
<text x="142.2" y="61.3">DO8</text>
<text x="142.2" y="63.8">DO10</text>
<text x="182.9" y="61.3">DO9</text>
<text x="182.9" y="63.8">DO11</text>
<text x="27.7" y="71.4">DO1</text>
<text x="27.7" y="68.9">DO3</text>
<text x="27.7" y="66.3">DO5</text>
<text x="86.2" y="71.4">DO0</text>
<text x="86.2" y="68.9">DO2</text>
<text x="86.2" y="66.3">DO4</text>
<text x="142.2" y="66.3">DO12</text>
<text x="142.2" y="68.9">DO14</text>
<text x="182.9" y="66.3">DO13</text>
<text x="182.9" y="68.9">DO15</text>
<text x="260.3" y="66.3">AI GND</text>
<text x="27.7" y="76.5">DI15</text>
<text x="34.9" y="75.2">DI GND B</text>
<text x="74" y="75.2">DI GND A</text>
<text x="86.2" y="76.5">DI14</text>
<text x="133.1" y="72.7">DO GND A</text>
<text x="142.2" y="76.5">DI0</text>
<text x="147.7" y="75.2">+5V</text>
<text x="175.7" y="75.2">+12V</text>
<text x="182.9" y="76.5">DI1</text>
<text x="183.4" y="72.7">DO GND B</text>
<text x="27.7" y="81.6">DI11</text>
<text x="27.7" y="79">DI13</text>
<text x="86.2" y="81.6">DI10</text>
<text x="86.2" y="79">DI12</text>
<text x="142.2" y="79">DI2</text>
<text x="142.2" y="81.6">DI4</text>
<text x="182.9" y="79">DI3</text>
<text x="182.9" y="81.6">DI5</text>
<text x="27.7" y="89.2">DI5</text>
<text x="27.7" y="86.7">DI7</text>
<text x="27.7" y="84.1">DI9</text>
<text x="86.2" y="89.2">DI4</text>
<text x="86.2" y="86.7">DI6</text>
<text x="86.2" y="84.1">DI8</text>
<text x="142.2" y="84.1">DI6</text>
<text x="142.2" y="86.7">DI8</text>
<text x="142.2" y="89.2">DI10</text>
<text x="182.9" y="84.1">DI7</text>
<text x="182.9" y="86.7">DI9</text>
<text x="182.9" y="89.2">DI11</text>
<text x="27.7" y="94.3">DI1</text>
<text x="27.7" y="91.8">DI3</text>
<text x="86.2" y="94.3">DI0</text>
<text x="86.2" y="91.8">DI2</text>
<text x="142.2" y="91.8">DI12</text>
<text x="142.2" y="94.3">DI14</text>
<text x="182.9" y="91.8">DI13</text>
<text x="182.9" y="94.3">DI15</text>
<text x="226.1" y="91.8">AI10</text>
<text x="226.1" y="94.3">AI11</text>
<text x="22.6" y="101.9">DA1_REF</text>
<text x="22.6" y="99.4">DA1_OUT</text>
<text x="36.1" y="98.1">AO GND</text>
<text x="74" y="98.1">AO GND</text>
<text x="86.2" y="99.4">DA0_OUT</text>
<text x="86.2" y="101.9">DA0_REF</text>
<text x="134" y="98.1">DI GND A</text>
<text x="147.7" y="100.7">+5V</text>
<text x="175.7" y="100.7">+12V</text>
<text x="183.4" y="98.1">DI GND B</text>
<text x="226.1" y="96.9">AI12</text>
<text x="226.1" y="99.4">AI13</text>
<text x="226.1" y="101.9">AI14</text>
<text x="24.3" y="105.7">AI GND</text>
<text x="37.8" y="107">AI15</text>
<text x="78.6" y="107">AI14</text>
<text x="89.2" y="105.7">AI GND</text>
<text x="226.1" y="104.5">AI15</text>
<text x="228.6" y="107">DA0_OUT</text>
<text x="37.8" y="112.1">AI11</text>
<text x="37.8" y="109.6">AI13</text>
<text x="78.6" y="112.1">AI10</text>
<text x="78.6" y="109.6">AI12</text>
<text x="228.6" y="109.6">DA1_OUT</text>
<text x="228.6" y="112.1">DA0_REF</text>
<text x="267.9" y="112.1">AI GND</text>
<text x="37.8" y="119.7">AI5</text>
<text x="37.8" y="117.2">AI7</text>
<text x="37.8" y="114.6">AI9</text>
<text x="78.6" y="119.7">AI4</text>
<text x="78.6" y="117.2">AI6</text>
<text x="78.6" y="114.6">AI8</text>
<text x="228.6" y="114.6">DA1_REF</text>
<text x="37.8" y="124.8">AI1</text>
<text x="37.8" y="122.3">AI3</text>
<text x="78.6" y="124.8">AI0</text>
<text x="78.6" y="122.3">AI2</text>
<text x="259.8" y="122.3">AO GND</text>
<text x="152.4" y="137.5">A1(0..15)</text>
</g>
<g font-size="2.3" fill="#0e0e0e">
<text x="190.5" y="165.5">TITLE</text>
<text x="190.5" y="184.6">DR.</text>
<text x="218.5" y="184.6">DATE</text>
<text x="256.6" y="184.8">SCALE</text>
<text x="190.5" y="189.7">CH.</text>
<text x="190.5" y="194.7">APP</text>
</g>
<text font-size="1.8" fill="#b4b4b4" x="61.9" y="31.4">(PL2, ...)</text>
</svg>
